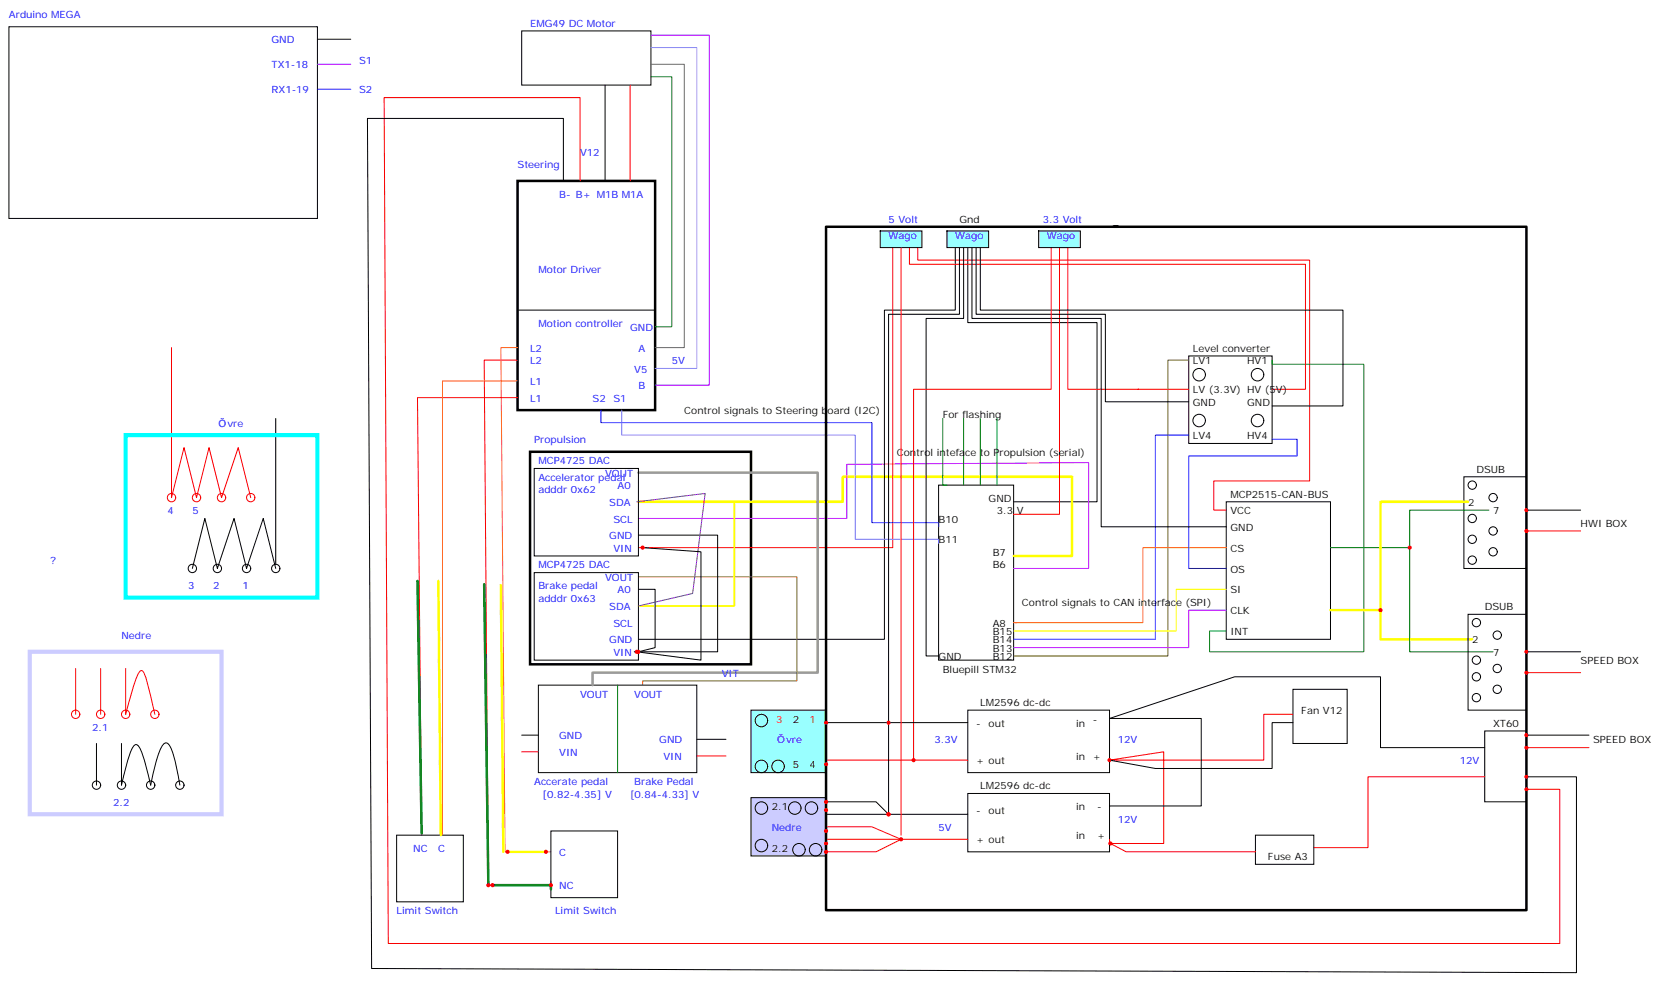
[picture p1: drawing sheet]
<svg xmlns="http://www.w3.org/2000/svg" width="702mm" height="415mm" viewBox="0 0 702 415" stroke-linecap="round" stroke-linejoin="round" font-family="sans-serif">
<path d="M219 76.6h58.2v97h-58.2zM224.3 191.2h93.4v90h-93.4z" fill="none" stroke="#000" stroke-width="1.1"/>
<path d="M220.7 13.1h54.7v22.9h-54.7zM238.4 76.6v-26.5h-82.9l1.7 359.9 509.8 1.7v-82.9h-21.2M409.5 104.8v31.8h54.6v75.8h-35.2M503 150.7h35.2v37h-35.2zM397.1 205.4h31.8v74h-31.8zM518.8 212.4h44.1v58.2h-44.1zM619.4 201.8h26.4v38.8h-26.4zM227.8 290h67v37.1h-67zM409.5 300.6h59.9v26.5h-59.9zM628.2 309.4h17.6v30h-17.6zM409.5 335.9h59.9v24.7h-59.9zM167.8 353.5h28.2v28.2h-28.2z" fill="none" stroke="#000" stroke-width=".42"/>
<path d="M270.1 212.4h86.5v-10.6h97v33.5h-24.7" fill="none" stroke="#ff0" stroke-width="1.1"/>
<path d="M270.1 219.5h88.2v-23l102.3-.7v44.8h-31.7" fill="none" stroke="#f0f" stroke-width=".42"/>
<path d="M503 152.4h-8.9v125.3h-65.2" fill="none" stroke="#660" stroke-width=".42"/>
<path d="M518.8 258.3h-15.8v15.8h-74.1" fill="none" stroke="#c0f" stroke-width=".42"/>
<path d="M503 184.2h-14.2v86.4h-59.9M538.2 185.9h10.6v7.1h-45.8v47.6h15.8" fill="none" stroke="#00f" stroke-width=".42"/>
<path d="M518.8 249.4h-21.1v17.7h-68.8" fill="none" stroke="#ff0" stroke-width=".42"/>
<path d="M518.8 231.8h-35.2v31.8h-54.7h1.7" fill="none" stroke="#f90" stroke-width=".42"/>
<path d="M245.4 76.6v-35.3h-82.9l1.8 358.1h495.6v-65.3h-14.1M388.3 104.8v5.3h165.8v93.5h-40.6v12.3h5.3" fill="none" stroke="#f00" stroke-width=".42"/>
<path d="M538.2 152.4v1.8h38.8v121.7h-65.2v-8.8h7" fill="none" stroke="#390" stroke-width=".42"/>
<path d="M317.7 300.6h31.8v26.5h-31.8z" fill="#9ff" stroke="#000" stroke-width=".42"/>
<path d="M317.7 337.6h31.8v24.7h-31.8z" fill="#ccf" stroke="#000" stroke-width=".42"/>
<g fill="none" stroke="#000" stroke-width=".42">
<path d="M3.8 11.3h130.5v81.2h-130.5zM134.3 16.6h14.1M256 36v40.6M404.2 104.8v26.5h-30v139.3h-104.1M405.9 104.8v28.2h-29.9v211.7h-26.5v-1.8M407.7 104.8v30h-15.9v142.9h5.3M411.2 104.8v30h54.7v88.2h52.9M413 104.8v28.2h54.7v37.1h35.3M414.8 104.8v26.5h153.4v40.5h-30M219 131.3h58.2M116.7 177.1v61.8M226 198.3h44.1v37h-44.1z"/>
<path d="M645.8 215.9h23M270.1 226.5h33.5v49.4h-35.2M271.9 231.8l24.7 1.8v45.8l-27.2-3.5M81.4 240.6l5.3-21.1 5.3 21.1 7-21.1 5.3 21.1 7.1-21.1 5.3 21.1M226 242.4h44.1v37h-44.1zM270.1 249.4h7.1v24.7l-7.1 1.8M621.1 260h24.7v40.6h-24.7zM645.8 275.9h23M547.1 291.8h22.9v22.9h-22.9zM40.8 314.7v17.7M51.4 314.7v17.7a66.8 66.8 0 0 1 4.9-16.3l1-.9a2.2 2.2 0 0 1 2.1 1.9l1.7 4.6 2.6 10.7a56.7 56.7 0 0 1 5-16.8 1.62 1.62 0 0 1 1.6-1.2 1.62 1.62 0 0 1 1.5 1.3 56.1 56.1 0 0 1 4.3 16.7M220.7 311.2h7.1"/>
<path d="M294.8 312.9h12.4M349.5 305.9h60M547.1 305.9h-8.9v19.4h-49.4l-19.4-3.5M628.2 316.5h-44.1v-30h-61.7l-53 17.6h38.8v37.1h-38.8M645.8 311.2h26.5M349.5 339.4h21.2l5.3 5.3h33.5M233.1 351.8h28.2v28.2h-28.2zM531.2 353.5h24.7v12.4h-24.7z"/>
<circle cx="507.4" cy="158.6" r="2.65"/>
<circle cx="532.1" cy="158.6" r="2.65"/>
<circle cx="507.4" cy="178" r="2.65"/>
<circle cx="532.1" cy="178" r="2.65"/>
<circle cx="622.9" cy="205.4" r="1.76"/>
<circle cx="622.9" cy="219.5" r="1.76"/>
<circle cx="631.7" cy="210.6" r="1.76"/>
<circle cx="622.9" cy="228.3" r="1.76"/>
<circle cx="622.9" cy="237.1" r="1.76"/>
<circle cx="631.7" cy="224.8" r="1.76"/>
<circle cx="631.7" cy="233.6" r="1.76"/>
<circle cx="81.4" cy="240.6" r="1.76"/>
<circle cx="92" cy="240.6" r="1.76"/>
<circle cx="104.3" cy="240.6" r="1.76"/>
<circle cx="116.7" cy="240.6" r="1.76"/>
<circle cx="624.7" cy="263.6" r="1.76"/>
<circle cx="624.7" cy="279.4" r="1.76"/>
<circle cx="633.5" cy="268.9" r="1.76"/>
<circle cx="624.7" cy="295.3" r="1.76"/>
<circle cx="624.7" cy="286.5" r="1.76"/>
<circle cx="633.5" cy="291.8" r="1.76"/>
<circle cx="633.5" cy="283" r="1.76"/>
<circle cx="322.2" cy="305" r="2.65"/>
<circle cx="40.8" cy="332.4" r="1.76"/>
<circle cx="51.4" cy="332.4" r="1.76"/>
<circle cx="63.7" cy="332.4" r="1.76"/>
<circle cx="76.1" cy="332.4" r="1.76"/>
<circle cx="322.2" cy="324.4" r="2.65"/>
<circle cx="329.2" cy="324.4" r="2.65"/>
<circle cx="322.2" cy="342.1" r="2.65"/>
<circle cx="322.2" cy="357.9" r="2.65"/>
<circle cx="336.3" cy="342.1" r="2.65"/>
<circle cx="338" cy="359.7" r="2.65"/>
<circle cx="343.3" cy="342.1" r="2.65"/>
<circle cx="345.1" cy="359.7" r="2.65"/>
</g>
<g fill="none" stroke="#f00" stroke-width=".42">
<path d="M266.6 36v40.6M377.7 104.8v127h-107.6M384.8 104.8v7.1h167.5v52.9h-14.1M444.7 104.8v60h-58.2v157M72.6 147.1v63.5l5.3-21.1 5.2 21.1 5.3-21.1 5.3 21.1 7.1-21.1 5.3 21.1M219 152.4h-14.1l1.7 222.3h26.5v-1.8M219 168.3h-42.4l1.8 185.2M503 164.8h-51.2v-60h-3.5v112.9h-19.4M645.8 224.8h23M32 283v19.4M42.6 283v19.4M53.2 283v19.4a90.8 90.8 0 0 1 5.7-18l.9-.6a2.55 2.55 0 0 1 1.6 2.1l4.1 16.5"/>
<path d="M645.8 284.7h23M220.7 318.2h7.1M547.1 302.4h-12.4v19.4h-65.3l23-3.6v38.8h-23v-1.7M645.8 316.5h26.5M294.8 320h12.4M409.5 321.8h-60v1.7M628.2 328.8h-49.4v30h-22.9M349.5 351.8v-1.8h19.4l12.3 5.3-10.5 5.3h-21.2M409.5 355.3h-60v1.7M469.8 357l6.7 3.6h54.7"/>
<circle cx="72.6" cy="210.6" r="1.76"/>
<circle cx="83.1" cy="210.6" r="1.76"/>
<circle cx="93.7" cy="210.6" r="1.76"/>
<circle cx="106.1" cy="210.6" r="1.76"/>
<circle cx="32" cy="302.4" r="1.76"/>
<circle cx="42.6" cy="302.4" r="1.76"/>
<circle cx="53.2" cy="302.4" r="1.76"/>
<circle cx="65.5" cy="302.4" r="1.76"/>
</g>
<path d="M219 147.1h-7.1l1.8 213.5h19.4" fill="none" stroke="#f63" stroke-width=".42"/>
<path d="M219 161.3h-31.8v192.2" fill="none" stroke="#f60" stroke-width=".42"/>
<path d="M134.3 37.8h14.1M254.2 173.6v5.3h114.7v42.3h28.2v1.8" fill="none" stroke="#00f" stroke-width=".42"/>
<path d="M263.1 173.6v10.6h98.7v44.1h35.3v1.7" fill="none" stroke="#96f" stroke-width=".42"/>
<path d="M275.4 14.9h24.7v148.1h-22.9M134.3 27.2h14.1" fill="none" stroke="#90f" stroke-width=".42"/>
<path d="M275.4 20.1h19.4v135.9h-17.6" fill="none" stroke="#99f" stroke-width=".42"/>
<path d="M275.4 27.2h14.1v119.9h-12.3" fill="none" stroke="#666" stroke-width=".42"/>
<path d="M275.4 32.5h8.8v105.8h-7M398.9 177.1v28.3h1.7M407.7 177.1v28.3M414.8 177.1v28.3M421.8 177.1v28.3M630 215.9h-33.6v60h35.3M562.9 231.8h33.5M261.3 290v37.1M208.4 374.7h24.7" fill="none" stroke="#008700" stroke-width=".42"/>
<path d="M621.1 212.4h-37v58.2h38.8M185.5 245.9l1 107.6M211.9 247.7l1.1 112.9M562.9 258.3h21.2M214.7 360.6h16.3" fill="none" stroke="#ff0" stroke-width="1.1"/>
<path d="M270.1 200.1h75.9v84.6h-95.3v5.3" fill="none" stroke="#999" stroke-width="1.1"/>
<path d="M270.1 244.2h67v44.1h-65.2v1.7" fill="none" stroke="#960" stroke-width=".42"/>
<path d="M471.2 96h174.6v289.3h-296.3v-289.3h123.5" fill="none" stroke="#000" stroke-width="1.1"/>
<path d="M310.7 212.4v44.1h-40.6" fill="none" stroke="#ff0" stroke-width=".71"/>
<path d="M269.4 212.4l28.9-3.5-5.2 42.3-23 5.3" fill="none" stroke="#909" stroke-width=".42"/>
<path d="M53.2 184.2h81.1v68.8h-81.1z" fill="none" stroke="#0ff" stroke-width="1.8"/>
<path d="M12.6 275.9h81.1v68.8h-81.1z" fill="none" stroke="#ccf" stroke-width="1.8"/>
<path d="M176.6 245.9l1.8 106.9M204.9 247.3l1.7 127.4M208.4 374.7h24.7v1.7" fill="none" stroke="#008700" stroke-width="1.1"/>
<g fill="#9ff" stroke="#000" stroke-width=".42">
<path d="M372.4 97.8h17.7v7h-17.7z"/>
<path d="M439.5 97.8h17.6v7h-17.6z"/>
</g>
<path d="M381.2 104.8v248.7" fill="none" stroke="#f00" stroke-width=".42"/>
<path d="M400.6 97.8h17.7v7h-17.7z" fill="#9ff" stroke="#000" stroke-width=".42"/>
<g fill="#c00">
<circle cx="584.1" cy="258.3" r=".88"/>
<circle cx="596.4" cy="231.8" r=".88"/>
<circle cx="270.1" cy="275.9" r=".88"/>
<circle cx="271.9" cy="231.8" r=".88"/>
<circle cx="269.4" cy="275.9" r=".88"/>
<circle cx="208.4" cy="374.7" r=".88"/>
<circle cx="233.1" cy="374.7" r=".88"/>
<circle cx="206.6" cy="374.7" r=".88"/>
<circle cx="231" cy="360.6" r=".88"/>
<circle cx="214.7" cy="360.6" r=".88"/>
<circle cx="469.4" cy="321.8" r=".88"/>
<circle cx="469.8" cy="357" r=".88"/>
<circle cx="376" cy="344.7" r=".88"/>
<circle cx="645.8" cy="316.5" r=".88"/>
<circle cx="645.8" cy="311.2" r=".88"/>
<circle cx="645.8" cy="284.7" r=".88"/>
<circle cx="645.8" cy="275.9" r=".88"/>
<circle cx="645.8" cy="224.8" r=".88"/>
<circle cx="645.8" cy="215.9" r=".88"/>
<circle cx="349.5" cy="360.6" r=".88"/>
<circle cx="349.5" cy="351.8" r=".88"/>
<circle cx="349.5" cy="357" r=".88"/>
<circle cx="349.5" cy="342.9" r=".88"/>
<circle cx="349.5" cy="339.4" r=".88"/>
<circle cx="349.5" cy="323.5" r=".88"/>
<circle cx="349.5" cy="305.9" r=".88"/>
<circle cx="645.8" cy="328.8" r=".88"/>
<circle cx="645.8" cy="334.1" r=".88"/>
<circle cx="386.5" cy="321.8" r=".88"/>
<circle cx="381.2" cy="355.3" r=".88"/>
<circle cx="376" cy="305.9" r=".88"/>
</g>
<g font-size="4.2" fill="#00f">
<text x="3.8" y="7.8">Arduino MEGA</text>
<text x="224.3" y="11.3">EMG49 DC Motor</text>
<text x="114.9" y="18.4">GND</text>
<text x="114.9" y="29">TX1-18</text>
<text x="151.9" y="27.2">S1</text>
<text x="114.9" y="39.5">RX1-19</text>
<text x="151.9" y="39.5">S2</text>
<text x="219" y="71.3">Steering</text>
<text x="245.4" y="66">V12</text>
<text x="236.6" y="83.6">B- B+ M1B M1A</text>
<text x="376" y="94.2">5 Volt</text>
<text x="441.2" y="94.2">3.3 Volt</text>
<text x="376" y="101.3">Wago</text>
<text x="404.2" y="101.3">Wago</text>
<text x="443" y="101.3">Wago</text>
<text x="404.2" y="103">Wago</text>
<text x="227.8" y="115.4">Motor Driver</text>
<text x="227.8" y="138.3">Motion controller</text>
<text x="266.6" y="140.1">GND</text>
<text x="224.3" y="148.9">L2</text>
<text x="270.1" y="148.9">A</text>
<text x="224.3" y="154.2">L2</text>
<text x="284.2" y="154.2">5V</text>
<text x="268.4" y="157.7">V5</text>
<text x="224.3" y="163">L1</text>
<text x="270.1" y="164.8">B</text>
<text x="224.3" y="170.1">L1</text>
<text x="250.7" y="170.1">S2</text>
<text x="259.5" y="170.1">S1</text>
<text x="96.2" y="180.7">vre</text>
<text x="226" y="187.7">Propulsion</text>
<text x="227.8" y="196.5">MCP4725 DAC</text>
<text x="227.8" y="203.6">Accelerator pedal</text>
<text x="256" y="201.8">VOUT</text>
<text x="227.8" y="208.9">adddr 0x62</text>
<text x="261.3" y="207.1">A0</text>
<text x="257.8" y="214.2">SDA</text>
<text x="70.8" y="217.7">4</text>
<text x="81.4" y="217.7">5</text>
<text x="259.5" y="221.2">SCL</text>
<text x="257.8" y="228.3">GND</text>
<text x="259.5" y="233.6">VIN</text>
<text x="21.4" y="238.9">?</text>
<text x="227.8" y="240.6">MCP4725 DAC</text>
<text x="256" y="245.9">VOUT</text>
<text x="79.6" y="249.4">3</text>
<text x="90.2" y="249.4">2</text>
<text x="102.6" y="249.4">1</text>
<text x="227.8" y="249.4">Brake pedal</text>
<text x="261.3" y="251.2">A0</text>
<text x="227.8" y="254.7">adddr 0x63</text>
<text x="257.8" y="258.3">SDA</text>
<text x="259.5" y="265.3">SCL</text>
<text x="51.4" y="270.6">Nedre</text>
<text x="257.8" y="272.4">GND</text>
<text x="259.5" y="277.7">VIN</text>
<text x="305.4" y="286.5">VIT</text>
<text x="245.4" y="295.3">VOUT</text>
<text x="268.4" y="295.3">VOUT</text>
<text x="39.1" y="309.4">2.1</text>
<text x="236.6" y="312.9">GND</text>
<text x="278.9" y="314.7">GND</text>
<text x="332.6" y="314.7">vre</text>
<text x="395.4" y="314.7">3.3V</text>
<text x="473" y="314.7">12V</text>
<text x="236.6" y="320">VIN</text>
<text x="280.7" y="321.8">VIN</text>
<text x="617.6" y="323.5">12V</text>
<text x="226" y="332.4">Accerate pedal</text>
<text x="268.4" y="332.4">Brake Pedal</text>
<text x="47.9" y="341.2">2.2</text>
<text x="229.6" y="337.6">[0.82-4.35] V</text>
<text x="266.6" y="337.6">[0.84-4.33] V</text>
<text x="326.6" y="351.8">Nedre</text>
<text x="397.1" y="351.8">5V</text>
<text x="473" y="348.2">12V</text>
<text x="174.9" y="360.6">NC</text>
<text x="185.5" y="360.6">C</text>
<text x="236.6" y="362.3">C</text>
<text x="236.6" y="376.4">NC</text>
<text x="167.8" y="387">Limit Switch</text>
<text x="234.8" y="387">Limit Switch</text>
</g>
<g font-size="4.2">
<text x="405.9" y="94.2">Gnd</text>
<text x="504.7" y="148.9">Level converter</text>
<text x="504.7" y="154.2">LV1</text>
<text x="527.6" y="154.2">HV1</text>
<text x="504.7" y="166.5">LV (3.3V) HV (5V)</text>
<text x="504.7" y="171.8">GND</text>
<text x="527.6" y="171.8">GND</text>
<text x="289.5" y="175.4">Control signals to Steering board (I2C)</text>
<text x="398.9" y="177.1">For flashing</text>
<text x="504.7" y="185.9">LV4</text>
<text x="527.6" y="185.9">HV4</text>
<text x="379.5" y="193">Control inteface to Propulsion (serial)</text>
<text x="624.7" y="200.1">DSUB</text>
<text x="418.3" y="212.4">GND</text>
<text x="520.6" y="210.6">MCP2515-CAN-BUS</text>
<text x="621.1" y="214.2">2</text>
<text x="397.1" y="221.2">B10</text>
<text x="421.8" y="217.7">3.3 V</text>
<text x="520.6" y="217.7">VCC</text>
<text x="631.7" y="217.7">7</text>
<text x="520.6" y="224.8">GND</text>
<text x="668.8" y="223">HWI BOX</text>
<text x="397.1" y="230">B11</text>
<text x="520.6" y="233.6">CS</text>
<text x="420.1" y="235.3">B7</text>
<text x="420.1" y="240.6">B6</text>
<text x="520.6" y="242.4">OS</text>
<text x="520.6" y="251.2">SI</text>
<text x="432.4" y="256.5">Control signals to CAN interface (SPI)</text>
<text x="520.6" y="260">CLK</text>
<text x="628.2" y="258.3">DSUB</text>
<text x="420.1" y="265.3">A8</text>
<text x="420.1" y="268.9">B15</text>
<text x="520.6" y="268.9">INT</text>
<text x="420.1" y="272.4">B14</text>
<text x="420.1" y="275.9">B13</text>
<text x="622.9" y="272.4">2</text>
<text x="397.1" y="279.4">GND</text>
<text x="420.1" y="279.4">B12</text>
<text x="631.7" y="277.7">7</text>
<text x="668.8" y="281.2">SPEED BOX</text>
<text x="398.9" y="284.7">Bluepill STM32</text>
<text x="414.8" y="298.8">LM2596 dc-dc</text>
<text x="335.4" y="305.9">2</text>
<text x="462.4" y="305.9">-</text>
<text x="550.6" y="302.4">Fan V12</text>
<text x="413" y="307.7">-</text>
<text x="418.3" y="307.7">out</text>
<text x="455.3" y="307.7">in</text>
<text x="631.7" y="307.7">XT60</text>
<text x="674.1" y="314.7">SPEED BOX</text>
<text x="413" y="323.5">+ out</text>
<text x="455.3" y="321.8">in</text>
<text x="462.4" y="321.8">+</text>
<text x="335.4" y="325.3">5</text>
<text x="342.4" y="325.3">4</text>
<text x="414.8" y="334.1">LM2596 dc-dc</text>
<text x="326.6" y="342.9">2.1</text>
<text x="413" y="344.7">-</text>
<text x="418.3" y="344.7">out</text>
<text x="455.3" y="342.9">in</text>
<text x="464.1" y="342.9">-</text>
<text x="413" y="357">+ out</text>
<text x="455.3" y="355.3">in</text>
<text x="464.1" y="355.3">+</text>
<text x="326.6" y="360.6">2.2</text>
<text x="536.5" y="364.1">Fuse A3</text>
</g>
<g font-size="4.2" fill="#f00">
<text x="328.3" y="305.9">3</text>
<text x="342.4" y="305.9">1</text>
</g>
</svg>
